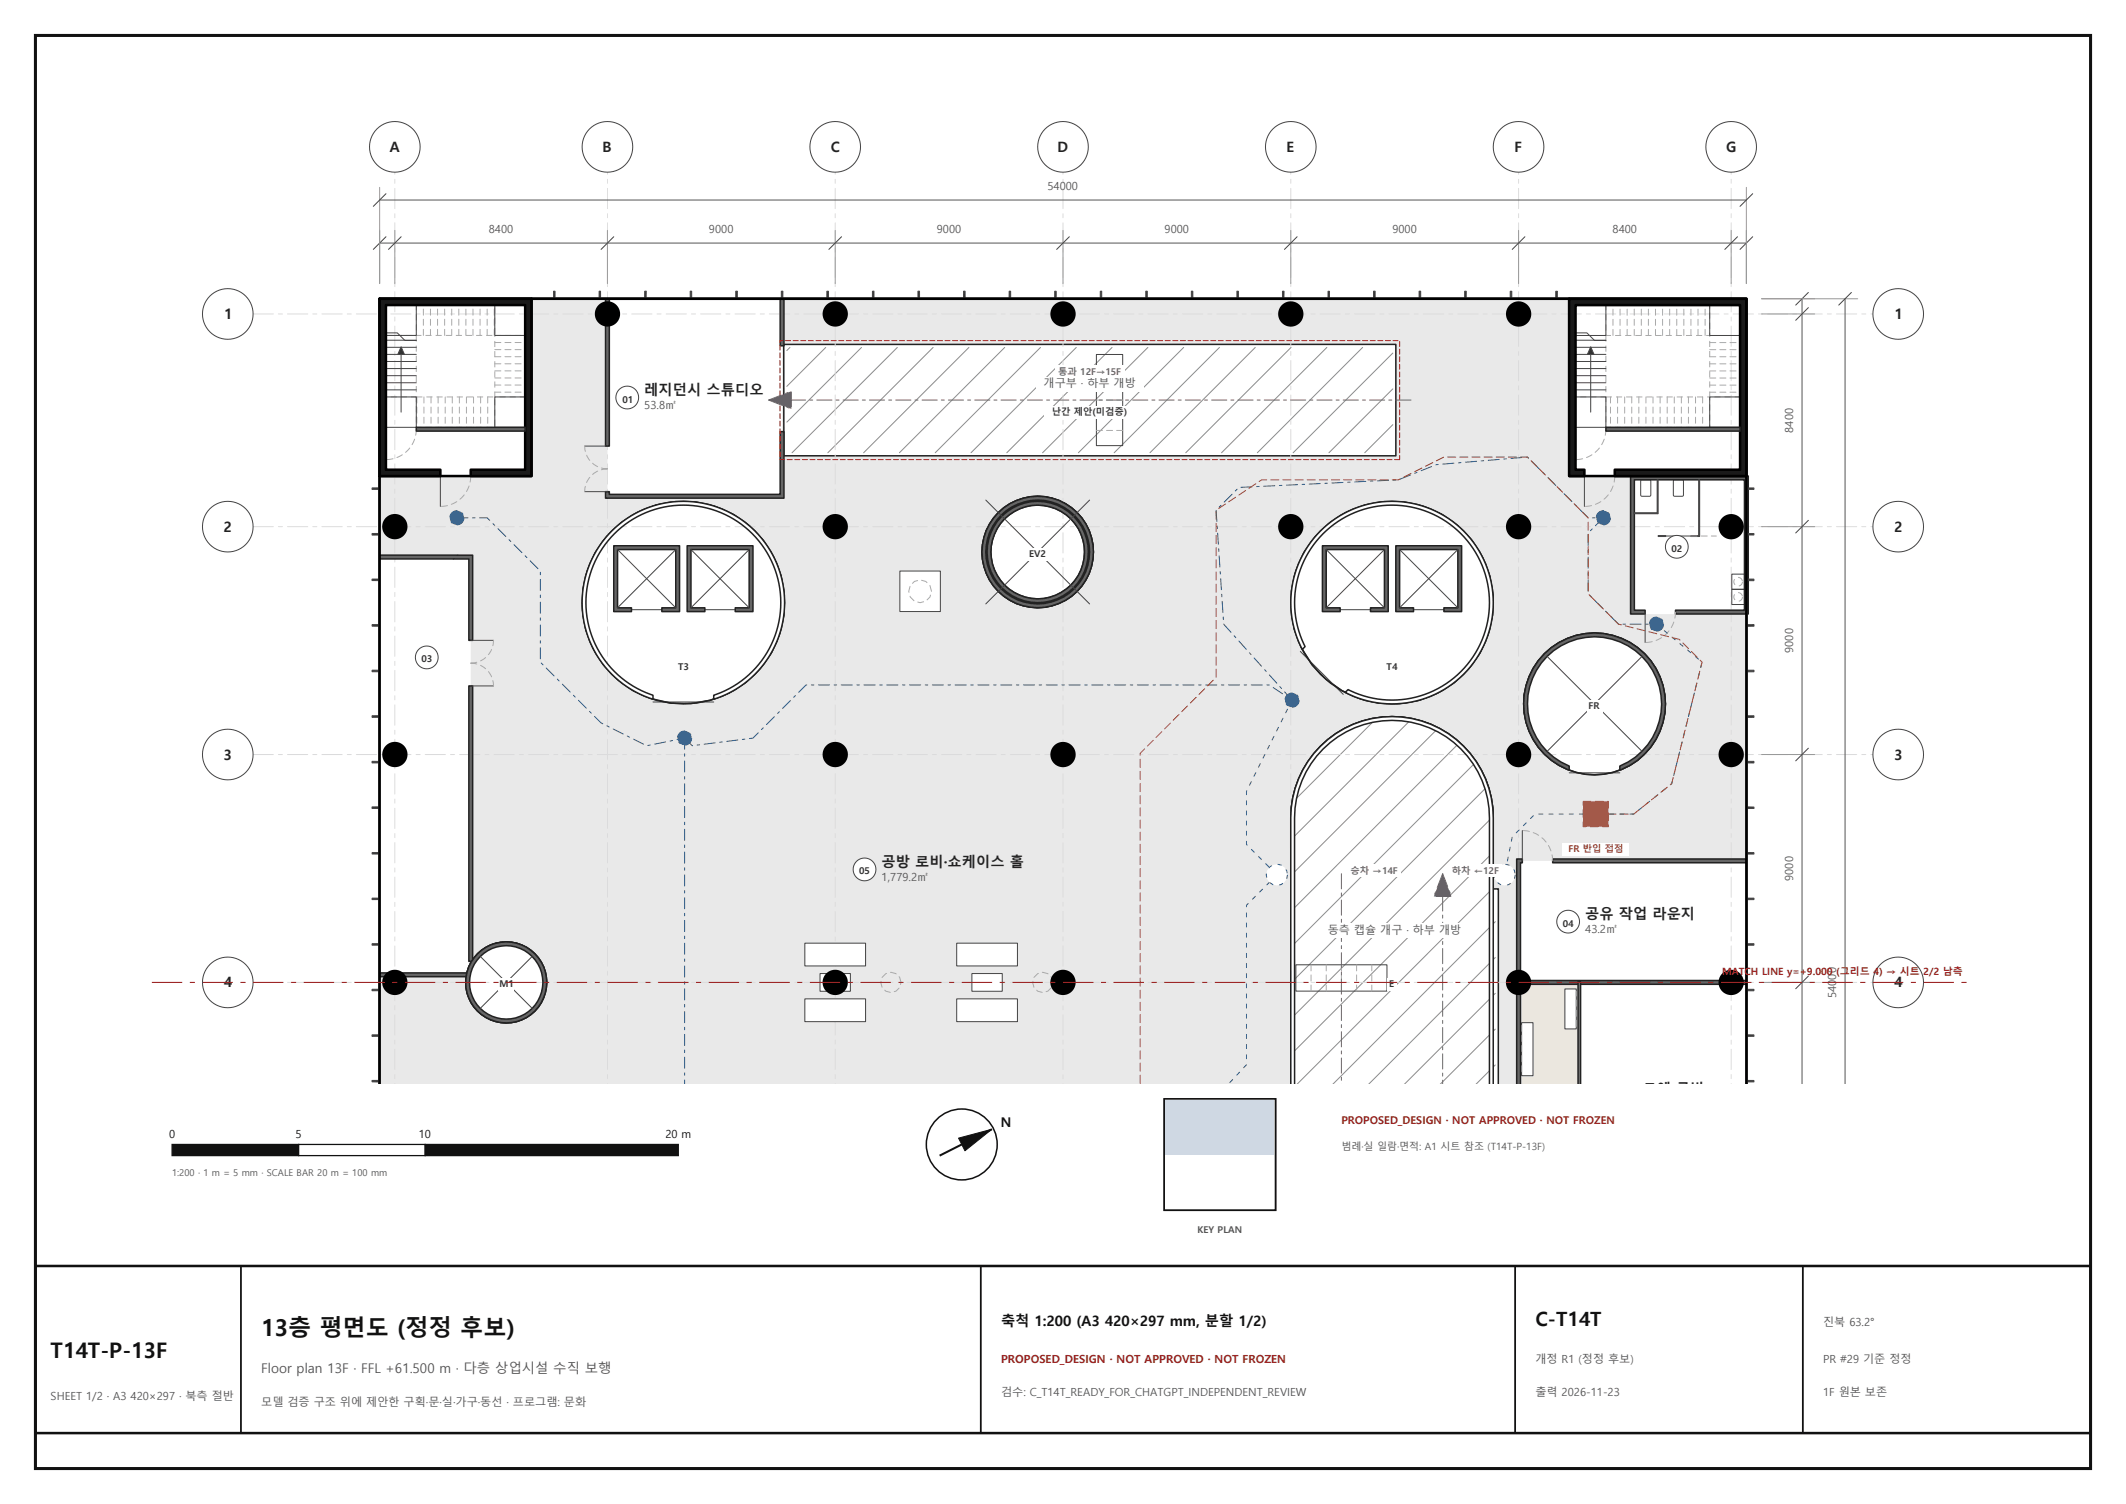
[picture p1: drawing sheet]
<svg xmlns="http://www.w3.org/2000/svg" width="420mm" height="297mm" viewBox="0 0 420 297" stroke-linecap="round" stroke-linejoin="round" font-family="sans-serif">
<path d="M7 7h406v283h-406z" fill="none" stroke="#111" stroke-width=".6"/>
<g fill="#fff">
<path d="M120 59h34.5v39h-34.5z" fill-rule="evenodd"/>
<path d="M75 110h18v80.1l-.4 .8-.4 1.6h-17.2z" fill-rule="evenodd"/>
<path d="M300 170h45v24h-45z" fill-rule="evenodd"/>
</g>
<path d="M105 59h15v38.9l.1 .1h34.4v-39h155.5v34.9l.1 .1h12.2l-.2 .4v26.7l.4 .2h22.5v92.7h-270h30h-30v-120h30zM300 170.1v43.9h45l-.1-44zM301 139a14 14 0 0 0 28 0 14 14 0 0 0-28 0zM252.6 214h44.8zM194 214h103zM260.9 147.4l-2.5 3a19.8 19.8 0 0 0-3.4 11.1v52.5h41v-38.3l-.1-.2h-.9l-.1-16-.7-3.8-.7-1.9a20.4 20.4 0 0 0-5.8-7.8l-3.3-2.1-1.7-.9-1.9-.6-1.9-.5-2-.3-1.9-.1-3.9 .4-1.9 .5a20 20 0 0 0-8.3 5zM259.8 106l-2.2 3.2a20 20 0 0 0 1.7 22.2l2.7 2.8a19.4 19.4 0 0 0 6.8 3.8l3.8 .9 3.9 .1 3.9-.7a22.3 22.3 0 0 0 9.8-6.3 19.9 19.9 0 0 0 2.6-22 22 22 0 0 0-8-8.4 20 20 0 0 0-15.2-1.8 19.2 19.2 0 0 0-6.9 3.5zM154.9 68.1v21.8l.1 .1h120.6l.2-.1v-21.8l-.2-.1zM233 214h14zM194 109a11 11 0 0 0 22 0 11 11 0 0 0-22 0zM194 214h22zM112.6 214h44.8zM119.9 105.9l-.1 .1a19.9 19.9 0 0 0-3.8 6.8 19.6 19.6 0 0 0-.9 7.7 19.9 19.9 0 0 0 6.9 13.7 20.1 20.1 0 0 0 18.4 4.1 22.3 22.3 0 0 0 9.8-6.3 20.1 20.1 0 0 0 4.1-18.4l-1.4-3.6a19.9 19.9 0 0 0-8.1-8.4 19.6 19.6 0 0 0-7.4-2.4l-3.9-.1a20.5 20.5 0 0 0-7.5 2.1l-1.7 1a10.3 10.3 0 0 0-3 2.4zM75.1 110l-.1 82.4 .1 .1h17.1a7.8 7.8 0 0 0 2.2 7.2l.7 .6a8 8 0 0 0 11.3-1.4l.5-.9a8.1 8.1 0 0 0 .5-7.1l-.5-.9a8.1 8.1 0 0 0-5.9-3.9l-1-.1a8 8 0 0 0-5.7 2.4l-1.3 1.7v-80l-.2-.1z" fill-rule="evenodd" fill="#e9e9e9"/>
<path d="M300 194h12v20h-12z" fill-rule="evenodd" fill="#ebe7df"/>
<path d="M312 194h33v20h-33z" fill-rule="evenodd" fill="#fff"/>
<g fill="none" stroke="#222" stroke-width=".3">
<path d="M154.8 68h121v22h-120.9zM119.8 106l2.9-2.7a20 20 0 0 1 30.1 6.7 22.1 22.1 0 0 1 2 11.4 22.3 22.3 0 0 1-4.6 10.6l-2.9 2.8a20.1 20.1 0 0 1-10.8 4.1 20.8 20.8 0 0 1-17.3-7.6l-2-3.3a20 20 0 0 1 .4-18.8zM259.8 106a22.3 22.3 0 0 1 9.8-6.3 20.8 20.8 0 0 1 18.5 4.1 20.8 20.8 0 0 1 6.8 17.6 22.4 22.4 0 0 1-4.7 10.6 20.7 20.7 0 0 1-17.6 6.9 20.1 20.1 0 0 1-10.6-4.7 20.7 20.7 0 0 1-6.8-17.6 22.4 22.4 0 0 1 4.6-10.6zM255 214v-52.5a20 20 0 0 1 20-20 20 20 0 0 1 20 20v14h1v38.5"/>
<circle cx="205" cy="109" r="11"/>
<circle cx="315" cy="139" r="14"/>
<circle cx="100" cy="194" r="8"/>
</g>
<g fill="none" stroke="#8c8c8c" stroke-width=".2">
<path d="M156.1 68.6l-.7 .6M163.1 68.6l-7.7 7.7M170.2 68.6l-14.8 14.8M177.3 68.6l-20.8 20.8M184.3 68.6l-20.8 20.8M191.4 68.6l-20.8 20.8M198.5 68.6l-20.8 20.8M205.6 68.6l-20.8 20.8M212.6 68.6l-20.8 20.8M219.7 68.6l-20.8 20.8M226.8 68.6l-20.8 20.8M233.8 68.6l-20.8 20.8"/>
<path d="M240.9 68.6l-20.8 20.8M248 68.6l-20.8 20.8M255.1 68.6l-20.8 20.8M262.1 68.6l-20.8 20.8M269.2 68.6l-20.8 20.8M275.2 76.8l-12.7 12.6M275.2 69.7l-19.7 19.7M275.2 83.9l-5.6 5.5M271.3 142.5l-15.3 15.3M278.4 142.4l-22.8 22.9M283.7 144.2l-28.1 28.1M287.9 147.1l-32.3 32.3"/>
<path d="M291.2 150.9l-35.6 35.6M293.5 155.6l-37.9 37.9M294.4 168.9l-38.8 38.8M294.4 161.8l-38.8 38.8M294.5 175.9l-38.2 38.1M295.4 196.2l-17.9 17.8M295.4 189.1l-25 24.9M295.4 182l-32 32M295.4 210.3l-3.7 3.7M295.4 203.2l-10.8 10.8"/>
</g>
<path d="M50 62h320M50 104h320M50 149h320M50 194h320M78 214v-180M120 214v-180M165 214v-180M210 214v-180M255 214v-180M300 214v-180M342 214v-180" fill="none" stroke="#dcdcdc" stroke-width=".2" stroke-dasharray="4 1 .8 1"/>
<path d="M90.5 214h8zM90.5 214h8zM177.8 112.8v8h8v-8zM132.5 214h8zM153.5 214h8zM174.5 214h8zM159 197.2v4.6h12v-4.6zM159 186.3v4.4h12v-4.4zM162 192.3v3.5h6v-3.5zM189 197.2v4.6h12v-4.6zM189 186.3v4.4h12v-4.4zM192 192.3v3.5h6v-3.5zM159 214h12zM159 214h12zM162 214h6zM174 214h12zM174 214h12zM177 214h6z" fill-rule="evenodd" fill="#fff" stroke="#444" stroke-width=".2"/>
<path d="M184 116.8a2.25 2.25 0 0 0-3-2.1 2.25 2.25 0 0 0-1 3.5 2.25 2.25 0 0 0 3.7-.3l.3-1.1M178 194a2 2 0 0 0-2.7-1.9 2 2 0 0 0-.8 3.2 2 2 0 0 0 3.2-.3l.3-1M208 194a2 2 0 0 0-2.7-1.9 2 2 0 0 0-.8 3.2 2 2 0 0 0 3.2-.3l.3-1" fill="none" stroke="#aaa" stroke-width=".2" stroke-dasharray="1.2 .8"/>
<path d="M309.2 195.3h2.2v7.9h-2.2zM300.6 202h2.3v10.4h-2.3z" fill-rule="evenodd" fill="#fff" stroke="#444" stroke-width=".2"/>
<g fill="none" stroke="#aaa" stroke-width=".2" stroke-dasharray="1.2 .8">
<path d="M82.4 78.4v6M83.6 66.2v-6M83.8 78.4v6M85 66.2v-6M85.2 78.4v6M86.4 66.2v-6M86.6 78.4v6M87.8 66.2v-6M88 78.4v6M89.2 66.2v-6M89.4 78.4v6M90.6 66.2v-6"/>
<path d="M90.7 78.4v6M92 66.2v-6M92.1 78.4v6M93.4 66.2v-6M93.5 78.4v6M94.8 66.2v-6M94.9 78.4v6M96.2 66.2v-6M96.3 78.4v6M97.6 66.2v-6M97.7 67.6h6M97.7 69h6"/>
<path d="M97.7 70.4h6M97.7 71.8h6M97.7 73.2h6M97.7 74.6h6M97.7 76h6M97.7 77.4h6M216.6 79h5.2M216.6 76h5.2M216.6 73h5.2M216.6 85h5.2M216.6 82h5.2M259 195.7v-5.2"/>
<path d="M262 195.7v-5.2M265 195.7v-5.2M268 195.7v-5.2M271 195.7v-5.2M300.6 202.5v9.4M311.4 202.7v-6.9"/>
</g>
<g fill="none" stroke="#444" stroke-width=".2">
<path d="M76.2 78.4h6v6h-6zM76.2 60.2h6v6h-6zM76.2 65.7h2.3l1.5 1.5h2.2M76.2 77h6M76.2 75.6h6M76.2 74.2h6M76.2 72.8h6M76.2 71.4h6M76.2 70h6M76.2 68.6h6M76.2 67.2h6M79.2 70v11.4"/>
<path d="M97.7 60.2h6v6h-6zM97.7 78.4h6v6h-6zM216.6 70h5.2v18h-5.2zM324.2 94.8l1.7-.1 .2 .2v2.8l-.1 .3h-1.6l-.2-.1zM330.6 94.8l1.7-.1 .2 .2 .1 2.9-.2 .2h-1.6l-.2-.1zM342.1 116.4h2.5v3h-2.5zM342.1 113.4h2.5v3h-2.5zM256 190.5h18v5.2h-18z"/>
</g>
<g fill="none" stroke="#aaa" stroke-width=".2" stroke-dasharray="1.2 .8" stroke-linecap="butt">
<path d="M76.2 66.2h6v12.2h-6zM82.2 60.2h15.5v6h-15.5zM82.2 78.4h15.5v6h-15.5zM97.7 66.2h6v12.2h-6z"/>
<circle cx="343.4" cy="117.9" r=".85"/>
<circle cx="343.4" cy="114.9" r=".85"/>
</g>
<path d="M79.2 68.5l.7 1.5h-1.3z" fill="#333" stroke="#444" stroke-width=".2"/>
<path d="M311.3 66.3h6v12.1h-6zM317.3 60.3h20.5v6h-20.5zM317.3 78.4h20.5v6h-20.5zM337.8 66.3h6v12.1h-6z" fill="none" stroke="#aaa" stroke-width=".2" stroke-dasharray="1.2 .8" stroke-linecap="butt"/>
<g fill="none" stroke="#444" stroke-width=".2">
<path d="M311.3 78.4h6v6h-6zM311.3 60.3h6v6h-6zM311.3 65.7h2.2l1.5 1.5h2.3M311.3 77h6M311.3 75.6h6M311.3 74.2h6M311.3 72.8h6M311.3 71.4h6M311.3 70h6M311.3 68.6h6M311.3 67.2h6M314.3 70v11.4"/>
<path d="M337.8 60.3h6v6h-6zM337.8 78.4h6v6h-6z"/>
</g>
<g fill="none" stroke="#aaa" stroke-width=".2" stroke-dasharray="1.2 .8">
<path d="M318.2 78.4v6M318.7 66.3v-6M319.6 78.4v6M320 66.3v-6M321 78.4v6M321.4 66.3v-6M322.4 78.4v6M322.8 66.3v-6M323.8 78.4v6M324.2 66.3v-6M325.2 78.4v6M325.6 66.3v-6"/>
<path d="M326.6 78.4v6M327 66.3v-6M328 78.4v6M328.4 66.3v-6M329.4 78.4v6M329.9 66.3v-6M330.8 78.4v6M331.3 66.3v-6M332.2 78.4v6M332.7 66.3v-6M333.6 78.4v6M334.1 66.3v-6"/>
<path d="M335 78.4v6M335.5 66.3v-6M336.4 78.4v6M336.9 66.3v-6M337.8 67.7h6M337.8 69h6M337.8 70.4h6M337.8 71.8h6M337.8 73.2h6M337.8 74.6h6M337.8 76h6M337.8 77.4h6"/>
</g>
<path d="M314.3 68.5l.6 1.5h-1.3z" fill="#333" stroke="#444" stroke-width=".2"/>
<path d="M299.6 169.6h1.1v.8h-.3v23.2h44.6v.8h-44.6v19.6h3.1h-3.9zM306.7 169.6h38.3v.8h-38.3zM308.5 214h9.5zM327 214h18zM211.6 214h59.2zM279.8 214h7.9zM292.8 214h4.6zM209.6 214h.8zM119.6 97.1h.8v.5h33.7v-12.4h.8v13.2h-35.3zM119.6 59h.8v29.1h-.8zM154.1 59h.8v9.3h-.8zM75 109.6h18.4v16.9h-.8v-16.1h-17.6zM92.6 135.5h.8v54.4h-.8zM75 192.1h17.2v.8h-17.2z" fill-rule="evenodd" fill="#666"/>
<path d="M119.6 59h.8v29.1h-.8zM154.1 59h.8v9.3h-.8zM119.6 97.1h.8v.5h33.7v-12.4h.8v13.2h-35.3zM75 109.6h18.4v16.9h-.8v-16.1h-17.6zM92.6 135.5h.8v54.4h-.8zM306.7 169.6h38.3v.8h-38.3zM75 192.1h17.2v.8h-17.2zM299.6 214v-44.4h1.1v.8h-.3v23.2h44.6v.8h-44.6v19.6" fill="none" stroke="#222" stroke-width=".3"/>
<path d="M311.7 193.7h.5v20.3h-.5zM311.7 214h.5zM283.3 214h.5zM283.3 214h.5z" fill-rule="evenodd" fill="#808080"/>
<path d="M311.7 214v-20.3h.5v20.3" fill="none" stroke="#222" stroke-width=".3"/>
<path d="M322.1 94h23.3v27.2h-14.4v-.7h13.6v-25.8h-21.7v25.8h2.1v.7h-2.9z" fill-rule="evenodd" fill="#666" stroke="#222" stroke-width=".3"/>
<g fill="#888" stroke="#444" stroke-width=".2">
<path d="M327.4 94.7h.2v6.7h-.2z" fill-rule="evenodd"/>
<path d="M322.9 101.3h4.5v.1h-4.5z" fill-rule="evenodd"/>
<path d="M335.6 94.7h.2v11.3h-.2z" fill-rule="evenodd"/>
<path d="M327.6 105.8h1.5v.2h-1.5z" fill-rule="evenodd"/>
<path d="M334.1 105.8h1.5v.2h-1.5z" fill-rule="evenodd"/>
</g>
<g fill="none" stroke="#444" stroke-width=".2">
<path d="M105 58.8h205v.2h-136.7h-68.3zM76.2 84.8v6M87 94v6M115.5 97.1h4.5M115.5 88.1h4.5M311.3 84.8v6M313 94v6M329.1 105.8h5M93 126.5h4.5M93 135.5h4.5M124.7 120.4h6M129 138.6h12"/>
<path d="M139.2 120.4h6M256.9 128.6l8.5 8.5M264.8 120.4h5.9M279.2 120.4h6M325 120.9v6M310 152.6h10M300.7 164v6M74.8 214v-120h.2v120M345 214v-120h.2v120"/>
</g>
<path d="M82.2 84.8a6 6 0 0 1-6 6M93 94a6 6 0 0 1-6 6M120 92.6a4.5 4.5 0 0 0-4.5 4.5M120 92.6a4.5 4.5 0 0 1-4.5-4.5M317.3 84.8a6 6 0 0 1-6 6M319 94a6 6 0 0 1-6 6M334.1 105.8h5M93 131a4.5 4.5 0 0 0 4.5-4.5M93 131a4.5 4.5 0 0 1 4.5 4.5M331 120.9a6 6 0 0 1-6 6M306.7 170a6 6 0 0 0-6-6" fill="none" stroke="#aaa" stroke-width=".2" stroke-dasharray="1.2 .8"/>
<path d="M73.5 214h1.3zM73.5 214h1.3zM73.5 214h1.3zM73.5 214h1.3zM73.5 214h1.3zM73.5 214h1.3zM73.5 214h1.3zM73.5 214h1.3zM73.5 214h1.3zM73.5 213.4h1.3v.3l-1.3-.1zM73.5 204.4h1.3v.2h-1.3zM73.5 195.4l1.3-.1v.3h-1.3zM73.5 186.4l1.3-.1v.3h-1.3zM73.5 177.4h1.3v.2h-1.3zM73.5 168.4h1.3v.3l-1.3-.1zM73.5 159.3h1.3v.4h-1.3zM73.5 150.3l1.3 .1v.2l-1.3 .1zM73.5 141.3h1.3v.3l-1.3 .1zM73.5 132.3h1.3v.4h-1.3zM73.5 123.3h1.3v.4h-1.3zM73.5 114.4l1.3-.1v.4l-1.3-.1zM73.5 105.4l1.3-.1v.4h-1.3zM73.5 96.3h1.3v.3h-1.3zM172.3 214h.4zM127.3 214h.3zM118.3 214h.3zM136.3 214h.3zM163.3 214h.4zM181.3 214h.4zM109.3 214h.3zM154.3 214h.4zM199.3 214h.4zM208.4 214h.2zM145.3 214h.4zM190.3 214h.4zM154.4 57.5h.3v1.3h-.3zM199.4 57.5h.3v1.3h-.4zM109.4 57.5h.3l-.1 1.3h-.2zM136.4 57.5h.2v1.3h-.2zM190.4 57.5h.3v1.3h-.4zM145.4 57.5h.3v1.3h-.3zM163.4 57.5h.3v1.3h-.4zM181.3 57.5h.4v1.3h-.4zM172.4 57.5h.3v1.3h-.4zM118.4 57.5h.2v1.3h-.2zM127.4 57.5h.3l-.1 1.3h-.2zM307.3 214h.4zM253.3 214h.3zM262.3 214h.4zM298.3 214h.4zM217.4 214h.2zM244.3 214h.3zM235.3 214h.3zM289.3 214h.4zM226.3 214h.3zM280.3 214h.4zM271.3 214h.4zM298.3 57.5h.4v1.3h-.3zM244.4 57.5h.2l.1 1.3h-.3zM253.4 57.5h.3l-.1 1.3h-.2zM262.4 57.5h.3l-.1 1.3h-.2zM289.3 57.5h.4v1.3h-.3zM307.3 57.5h.4v1.3h-.4zM235.4 57.5h.2l.1 1.3h-.3zM280.3 57.5h.4v1.3h-.3zM226.4 57.5h.2l.1 1.3h-.3zM208.4 57.5h.3v1.3h-.3zM271.3 57.5h.4v1.3h-.3zM217.4 57.5h.2l.1 1.3h-.3zM345.2 214h1.3zM345.2 214h1.3zM345.2 214h1.3zM345.2 214h1.3zM345.2 214h1.3zM345.2 214h1.3zM345.2 214h1.3zM345.2 214h1.3zM345.2 214h1.3zM345.2 213.4h1.3v.2h-1.3zM345.2 204.4h1.3v.2h-1.3zM345.2 195.4h1.3v.3l-1.3-.1zM345.2 186.4h1.3v.3h-1.3zM345.2 177.4h1.3v.3h-1.3zM345.2 168.3l1.3 .1v.3h-1.3zM345.2 159.3l1.3 .1v.3h-1.3zM345.2 150.4l1.3-.1v.4h-1.3zM345.2 141.4l1.3-.1v.4h-1.3zM345.2 132.4l1.3-.1v.4h-1.3zM345.2 123.4l1.3-.1v.4h-1.3zM345.2 114.4h1.3v.3h-1.3zM345.2 105.4h1.3v.2h-1.3zM345.2 96.4h1.3v.2h-1.3z" fill-rule="evenodd" fill="#333" stroke="#444" stroke-width=".2"/>
<g fill="none" stroke="#222" stroke-width=".3">
<path d="M255 214v-52.5a20 20 0 0 1 20-20 20 20 0 0 1 20 20v52.5"/>
<circle cx="135" cy="119" r="20"/>
<circle cx="205" cy="109" r="9.3"/>
<circle cx="205" cy="109" r="11"/>
<circle cx="275" cy="119" r="20"/>
<circle cx="315" cy="139" r="14"/>
<circle cx="100" cy="194" r="8"/>
</g>
<path d="M305.1 129.1a14 14 0 0 1 21.6 2.3 14 14 0 0 1-6.7 20.7v-.8a13.2 13.2 0 0 0 5.5-20.3 13.2 13.2 0 0 0-21 0 13.2 13.2 0 0 0 5.5 20.3v.8a14 14 0 0 1-4.9-23z" fill-rule="evenodd" fill="#666" stroke="#222" stroke-width=".3"/>
<path d="M305.6 129.6l18.8 18.8M324.4 129.6l-18.8 18.8" fill="none" stroke="#444" stroke-width=".2"/>
<path d="M92 194a8 8 0 0 1 16 0 8 8 0 0 1-16 0zM92.8 194a7.2 7.2 0 0 0 14.4 0 7.2 7.2 0 0 0-14.4 0z" fill-rule="evenodd" fill="#666" stroke="#222" stroke-width=".3"/>
<path d="M94.9 188.9l10.2 10.2M105.1 188.9l-10.2 10.2" fill="none" stroke="#444" stroke-width=".2"/>
<path d="M120.9 104.9a20 20 0 0 1 31.2 3.7 20 20 0 0 1-11.1 29.5v-.8a19.2 19.2 0 0 0 9.6-29.6 19.2 19.2 0 0 0-31.2 0 19.2 19.2 0 0 0 9.6 29.6v.8a20 20 0 0 1-8.1-33.2z" fill-rule="evenodd" fill="#fff" stroke="#222" stroke-width=".3"/>
<path d="M121.2 107.8h13v13h-3.5v-.8h2.8v-11.5h-11.5v11.5h2.7v.8h-3.5z" fill-rule="evenodd" fill="#666" stroke="#222" stroke-width=".3"/>
<path d="M122 108.5l11.5 11.5M133.5 108.5l-11.5 11.5" fill="none" stroke="#444" stroke-width=".2"/>
<path d="M135.8 107.8h12.9v13h-3.5v-.8h2.8v-11.5h-11.5v11.5h2.7v.8h-3.4z" fill-rule="evenodd" fill="#666" stroke="#222" stroke-width=".3"/>
<path d="M136.5 108.5l11.5 11.5M148 108.5l-11.5 11.5" fill="none" stroke="#444" stroke-width=".2"/>
<path d="M260.9 104.9a20 20 0 0 1 26.7-1.4 20 20 0 0 1 4.1 26.5 20 20 0 0 1-25.9 6.7l.5-.5a19.2 19.2 0 0 0 27.7-14.2 19.2 19.2 0 0 0-22-22 19.2 19.2 0 0 0-14.2 27.7l-.5 .5a20 20 0 0 1 3.6-23.3z" fill-rule="evenodd" fill="#fff" stroke="#222" stroke-width=".3"/>
<path d="M261.2 107.8h13.1v13h-3.6v-.8h2.8v-11.5h-11.5v11.5h2.8v.8h-3.6z" fill-rule="evenodd" fill="#666" stroke="#222" stroke-width=".3"/>
<path d="M262 108.5l11.5 11.5M273.5 108.5l-11.5 11.5" fill="none" stroke="#444" stroke-width=".2"/>
<path d="M275.7 107.8h13.1v13h-3.6v-.8h2.8v-11.5h-11.5v11.5h2.7v.8h-3.5z" fill-rule="evenodd" fill="#666" stroke="#222" stroke-width=".3"/>
<path d="M276.5 108.5l11.5 11.5M288 108.5l-11.5 11.5" fill="none" stroke="#444" stroke-width=".2"/>
<path d="M260.9 147.4a20 20 0 0 1 21.8-4.4 20 20 0 0 1 12.3 18.5v52.5h-40v-52.5a20 20 0 0 1 5.9-14.1zM261.4 147.9a19.3 19.3 0 0 0-5.7 13.6l.1 52.5h38.4v-52.5a19.2 19.2 0 0 0-11.8-17.8 19.2 19.2 0 0 0-21 4.2z" fill-rule="evenodd" fill="#fff"/>
<path d="M255 214v-52.5a20 20 0 0 1 20-20 20 20 0 0 1 20 20v52.5M255.8 214l-.1-52.5a19.3 19.3 0 0 1 19.3-19.2 19.3 19.3 0 0 1 19.2 19.2v52.5" fill="none" stroke="#222" stroke-width=".3"/>
<path d="M194 109a11 11 0 0 1 22 0 11 11 0 0 1-22 0zM194.8 109a10.2 10.2 0 0 0 20.4 0 10.2 10.2 0 0 0-20.4 0zM195 109a10 10 0 0 1 20 0 10 10 0 0 1-20 0zM195.8 109a9.2 9.2 0 0 0 18.4 0 9.2 9.2 0 0 0-18.4 0z" fill-rule="evenodd" fill="#666" stroke="#222" stroke-width=".3"/>
<path d="M194.7 98.8l20.6 20.5M215.3 98.8l-20.6 20.5" fill="none" stroke="#444" stroke-width=".2"/>
<path d="M75 59h30v35h-30zM310 59h35v35h-35z" fill="none" stroke="#000" stroke-width=".5"/>
<path d="M75 59h30v35h-12v-1.2h10.7v-32.6h-27.5v32.6h10.8v1.2h-12z" fill-rule="evenodd" fill="#1a1a1a" stroke="#000" stroke-width=".5"/>
<path d="M82.2 84.4h21.5v.7h-21.5z" fill-rule="evenodd" fill="#666" stroke="#222" stroke-width=".3"/>
<path d="M310 59h35v35h-26v-1.2h24.8v-32.5h-32.5v32.5h1.7v1.2h-3z" fill-rule="evenodd" fill="#1a1a1a" stroke="#000" stroke-width=".5"/>
<path d="M317.3 84.4h26.5v.7h-26.5z" fill-rule="evenodd" fill="#666" stroke="#222" stroke-width=".3"/>
<path d="M75 214v-155h270v155" fill="none" stroke="#000" stroke-width=".5"/>
<g fill="#000" stroke="#000" stroke-width=".5">
<circle cx="120" cy="62" r="2.25"/>
<circle cx="165" cy="62" r="2.25"/>
<circle cx="210" cy="62" r="2.25"/>
<circle cx="255" cy="62" r="2.25"/>
<circle cx="300" cy="62" r="2.25"/>
<circle cx="78" cy="104" r="2.25"/>
<circle cx="165" cy="104" r="2.25"/>
<circle cx="255" cy="104" r="2.25"/>
<circle cx="300" cy="104" r="2.25"/>
<circle cx="342" cy="104" r="2.25"/>
<circle cx="78" cy="149" r="2.25"/>
<circle cx="165" cy="149" r="2.25"/>
<circle cx="210" cy="149" r="2.25"/>
<circle cx="300" cy="149" r="2.25"/>
<circle cx="342" cy="149" r="2.25"/>
<circle cx="78" cy="194" r="2.25"/>
<circle cx="165" cy="194" r="2.25"/>
<circle cx="210" cy="194" r="2.25"/>
<circle cx="300" cy="194" r="2.25"/>
<circle cx="342" cy="194" r="2.25"/>
</g>
<path d="M276.5 90.8h-122.4v-23.5h122.4v23.5" fill="none" stroke="#b3261e" stroke-width=".2" stroke-dasharray="1 .5"/>
<path d="M90.2 102.3h6l10.5 10.5v18l12 12 9 4.5 7.5-1.5M316.7 102.3l-3 3v12l6 6h7.5M255.2 138.3l-13.5-15-1.5-22.5 4.5-4.5 31.5-1.5 7.5-3 18-1.5 12 12h3M135.2 145.8l1.5 1.5 12-1.5 10.5-10.5h91.5l4.5 3M135.2 145.8v68.2" fill="none" stroke="#2f5d8a" stroke-width=".2" stroke-dasharray="2.2 .9 .5 .9"/>
<path d="M255.2 138.3l-9 18v10.5l6 6M327.2 123.3l9 7.5-6 24-7.5 6h-19.5l-4.5 4.5-1.5 7.5M252.2 172.8l-6 6v31.5l-3.5 3.7" fill="none" stroke="#2f5d8a" stroke-width=".2" stroke-dasharray=".8 1.2"/>
<g fill="#2f5d8a" stroke="#2f5d8a" stroke-width=".2" stroke-dasharray="2.2 .9 .5 .9" stroke-linecap="butt">
<circle cx="90.3" cy="102.2" r="1.4"/>
<circle cx="316.8" cy="102.2" r="1.4"/>
<circle cx="327.2" cy="123.2" r="1.4"/>
<circle cx="135.3" cy="145.8" r="1.4"/>
<circle cx="255.3" cy="138.2" r="1.4"/>
</g>
<g fill="#fff" stroke="#2f5d8a" stroke-width=".2" stroke-dasharray=".8 1.2" stroke-linecap="butt">
<circle cx="297.3" cy="172.8" r="2.1"/>
<circle cx="252.2" cy="172.7" r="2.1"/>
</g>
<path d="M315.2 160.8h7.5l7.5-6 6-24-4.5-4.5-12-3-6-6v-15l-12-12h-16.5l-9 4.5h-27l-9 6v33l-15 15v65.2" fill="none" stroke="#9a5b1e" stroke-width=".2" stroke-dasharray="1.6 .8"/>
<path d="M312.7 158.2h5v5.1h-5z" fill-rule="evenodd" fill="#9a5b1e" stroke="#9a5b1e" stroke-width=".2" stroke-dasharray="1.6 .8" stroke-linecap="butt"/>
<path d="M278.8 79h-127M265 172.5v41.5M285 214v-41.5" fill="none" stroke="#7a3b8c" stroke-width=".2" stroke-dasharray="3 .8 .6 .8"/>
<g fill="#7a3b8c" stroke="#7a3b8c" stroke-width=".2" stroke-dasharray="3 .8 .6 .8" stroke-linecap="butt">
<path d="M285 172.5l1.8 4.5h-3.5z"/>
<path d="M151.8 79l4.5-1.7v3.5z"/>
</g>
<g fill="#fff" stroke="#444" stroke-width=".2">
<circle cx="123.9" cy="78.5" r="2.25"/>
<circle cx="331.3" cy="108" r="2.25"/>
<circle cx="84.3" cy="129.8" r="2.25"/>
<circle cx="309.8" cy="182" r="2.25"/>
<circle cx="170.8" cy="171.7" r="2.25"/>
</g>
<g fill="#fff">
<path d="M313.5 138.2h3v2.5h-3z"/>
<path d="M98.5 193.2h3v2.5h-3z"/>
<path d="M133.5 130.6h3v2.5h-3z"/>
<path d="M273.5 130.6h3v2.5h-3z"/>
<path d="M274.1 193.2h1.8v2.5h-1.8z"/>
<path d="M202.9 108.2h4.2v2.5h-4.2z"/>
<path d="M308.7 166.4h13.1v2.6h-13.1z"/>
<path d="M260.3 182.4h30.4v2.9h-30.4z"/>
<path d="M204.7 74.4h21.2v2.9h-21.2z"/>
<path d="M206.4 80.2h17.8v2.5h-17.8z"/>
<path d="M286.3 170.7h10.4v2.5h-10.4z"/>
<path d="M208.4 72.2h13.8v2.5h-13.8z"/>
<path d="M266.3 170.7h10.4v2.5h-10.4z"/>
</g>
<path d="M75 39.5h270M75 48h270M356 59v155M364.5 59v155" fill="none" stroke="#555" stroke-width=".2"/>
<g fill="none" stroke="#999" stroke-width=".2">
<path d="M75 37v19M345 37v19M78 45.5v10.5M120 45.5v10.5M165 45.5v10.5M210 45.5v10.5M255 45.5v10.5M300 45.5v10.5M342 45.5v10.5M348 59h19M348 62h10.5M348 104h10.5"/>
<path d="M348 149h10.5M348 194h10.5"/>
</g>
<g fill="none" stroke="#444" stroke-width=".2">
<path d="M76.2 38.3l-2.5 2.5M346.2 38.3l-2.4 2.5M76.2 46.8l-2.5 2.4M79.2 46.8l-2.5 2.4M121.2 46.8l-2.5 2.4M166.3 46.8l-2.6 2.4M211.3 46.8l-2.6 2.4M256.3 46.8l-2.5 2.4M301.3 46.8l-2.5 2.4M343.2 46.8l-2.4 2.4M346.2 46.8l-2.4 2.4M357.2 57.7l-2.5 2.6"/>
<path d="M365.8 57.7l-2.6 2.6M357.2 60.7l-2.5 2.6M357.2 102.8l-2.5 2.5M357.2 147.8l-2.5 2.5M357.2 192.8l-2.5 2.5"/>
</g>
<g fill="#fff" stroke="#444" stroke-width=".2">
<circle cx="78" cy="29" r="5"/>
<circle cx="120" cy="29" r="5"/>
<circle cx="165" cy="29" r="5"/>
<circle cx="210" cy="29" r="5"/>
<circle cx="255" cy="29" r="5"/>
<circle cx="300" cy="29" r="5"/>
<circle cx="342" cy="29" r="5"/>
<circle cx="45" cy="194" r="5"/>
<circle cx="375" cy="194" r="5"/>
<circle cx="45" cy="149" r="5"/>
<circle cx="375" cy="149" r="5"/>
<circle cx="45" cy="104" r="5"/>
<circle cx="375" cy="104" r="5"/>
<circle cx="45" cy="62" r="5"/>
<circle cx="375" cy="62" r="5"/>
</g>
<path d="M30 194h360" fill="none" stroke="#9b1c1c" stroke-width=".2" stroke-dasharray="6 1.5 1 1.5" stroke-linecap="butt"/>
<path d="M34 226h25v2.2h-25z" fill="#111" stroke="#111" stroke-width=".25"/>
<path d="M59 226h25v2.2h-25z" fill="#fff" stroke="#111" stroke-width=".25"/>
<path d="M84 226h50v2.2h-50z" fill="#111" stroke="#111" stroke-width=".25"/>
<circle cx="190" cy="226" r="7" fill="none" stroke="#111" stroke-width=".3"/>
<path d="M185.6 228.2l10.3-5.2z" fill="#000" stroke="#111" stroke-width=".4"/>
<path d="M189.4 224.7l6.5-1.7-5.3 4.2z" fill="#111" stroke="#111" stroke-width=".2"/>
<path d="M230 217h22v22h-22z" fill="#fff" stroke="#111" stroke-width=".3"/>
<path d="M230 217h22v11h-22z" fill="#cfd8e3"/>
<path d="M230 217h22v22h-22z" fill="none" stroke="#111" stroke-width=".3"/>
<path d="M7 250h406v33h-406z" fill="none" stroke="#111" stroke-width=".5"/>
<path d="M47.6 250v33M193.8 250v33M299.3 250v33M356.2 250v33" fill="none" stroke="#111" stroke-width=".35"/>
<text font-size="4.6" fill="#111" x="51.6" y="263.9">13층 평면도 (정정 후보)</text>
<text font-size="4.2" fill="#111" x="10" y="268.1">T14T-P-13F</text>
<text font-size="3.9" fill="#111" x="303.3" y="261.9">C-T14T</text>
<g font-size="2.8" fill="#222">
<text x="77" y="30">A</text>
<text x="119" y="30">B</text>
<text x="164.1" y="30">C</text>
<text x="208.9" y="30">D</text>
<text x="254.2" y="30">E</text>
<text x="299.2" y="30">F</text>
<text x="341" y="30">G</text>
<text x="44.3" y="63">1</text>
<text x="374.3" y="63">1</text>
<text x="127.3" y="78">레지던시 스튜디오</text>
<text x="44.2" y="105">2</text>
<text x="374.2" y="105">2</text>
<text x="44.2" y="150">3</text>
<text x="374.2" y="150">3</text>
<text x="174.2" y="171.2">공방 로비·쇼케이스 홀</text>
<text x="313.2" y="181.5">공유 작업 라운지</text>
<text x="44.2" y="195">4</text>
<text x="374.2" y="195">4</text>
<text x="324.5" y="216">도예 공방</text>
</g>
<text font-size="2.8" fill="#111" x="197.8" y="261.9">축척 1:200 (A3 420×297 mm, 분할 1/2)</text>
<text font-size="2.6" fill="#111" x="197.7" y="222.6">N</text>
<text font-size="2.6" fill="#555" x="51.6" y="271.1">Floor plan 13F · FFL +61.500 m · 다층 상업시설 수직 보행</text>
<g font-size="2.2" fill="#555">
<text x="206.9" y="37.5">54000</text>
<text x="96.6" y="46">8400</text>
<text x="140.1" y="46">9000</text>
<text x="185.1" y="46">9000</text>
<text x="230.1" y="46">9000</text>
<text x="275.1" y="46">9000</text>
<text x="318.6" y="46">8400</text>
<text x="206.2" y="76.5">개구부 · 하부 개방</text>
<text x="127.3" y="80.8">53.8㎡</text>
<text x="354.2" y="85.4" transform="rotate(-90 354.2 85.4)">8400</text>
<text x="354.2" y="128.9" transform="rotate(-90 354.2 128.9)">9000</text>
<text x="174.2" y="174">1,779.2㎡</text>
<text x="354.2" y="173.9" transform="rotate(-90 354.2 173.9)">9000</text>
<text x="262.3" y="184.5">동측 캡슐 개구 · 하부 개방</text>
<text x="313.2" y="184.3">43.2㎡</text>
<text x="362.8" y="197.1" transform="rotate(-90 362.8 197.1)">54000</text>
<text x="360.2" y="261.9">진북 63.2°</text>
<text x="303.3" y="269.1">개정 R1 (정정 후보)</text>
<text x="360.2" y="269.1">PR #29 기준 정정</text>
<text x="197.8" y="275.7">검수: C_T14T_READY_FOR_CHATGPT_INDEPENDENT_REVIEW</text>
<text x="303.3" y="275.7">출력 2026-11-23</text>
<text x="360.2" y="275.7">1F 원본 보존</text>
<text x="10" y="276.4">SHEET 1/2 · A3 420×297 · 북측 절반</text>
<text x="51.6" y="277.7">모델 검증 구조 위에 제안한 구획·문·실·가구·동선 · 프로그램: 문화</text>
</g>
<g font-size="2.2" fill="#111">
<text x="33.4" y="224.8">0</text>
<text x="58.4" y="224.8">5</text>
<text x="82.7" y="224.8">10</text>
<text x="131.4" y="224.8">20 m</text>
</g>
<text font-size="2.2" fill="#9b1c1c" x="197.8" y="269.1">PROPOSED_DESIGN · NOT APPROVED · NOT FROZEN</text>
<text font-size="2.1" fill="#9b1c1c" x="265" y="222">PROPOSED_DESIGN · NOT APPROVED · NOT FROZEN</text>
<text font-size="2" fill="#9b1c1c" x="340.2" y="192.5">MATCH LINE y=+9.000 (그리드 4) → 시트 2/2 남측</text>
<text font-size="2" fill="#555" x="265" y="227">범례·실 일람·면적: A1 시트 참조 (T14T-P-13F)</text>
<g font-size="1.9" fill="#7a3b8c">
<text x="209.1" y="74">통과 12F→15F</text>
<text x="266.8" y="172.5">승차 →14F</text>
<text x="286.8" y="172.5">하차 ←12F</text>
</g>
<g font-size="1.9" fill="#333">
<text x="123" y="79.5">01</text>
<text x="207.8" y="82">난간 제안(미검증</text>
<text x="222" y="82">)</text>
<text x="203.3" y="110">EV2</text>
<text x="330.2" y="109">02</text>
<text x="83.3" y="130.8">03</text>
<text x="134" y="132.4">T3</text>
<text x="273.9" y="132.4">T4</text>
<text x="313.8" y="140">FR</text>
<text x="169.7" y="172.7">05</text>
<text x="308.7" y="183">04</text>
<text x="98.7" y="195">M1</text>
<text x="274.5" y="195">E</text>
</g>
<text font-size="1.9" fill="#9a5b1e" x="309.8" y="168.3">FR 반입 접점</text>
<g font-size="1.9" fill="#555">
<text x="34" y="232.2">1:200 · 1 m = 5 mm · SCALE BAR 20 m = 100 mm</text>
<text x="236.6" y="243.5">KEY PLAN</text>
</g>
</svg>
